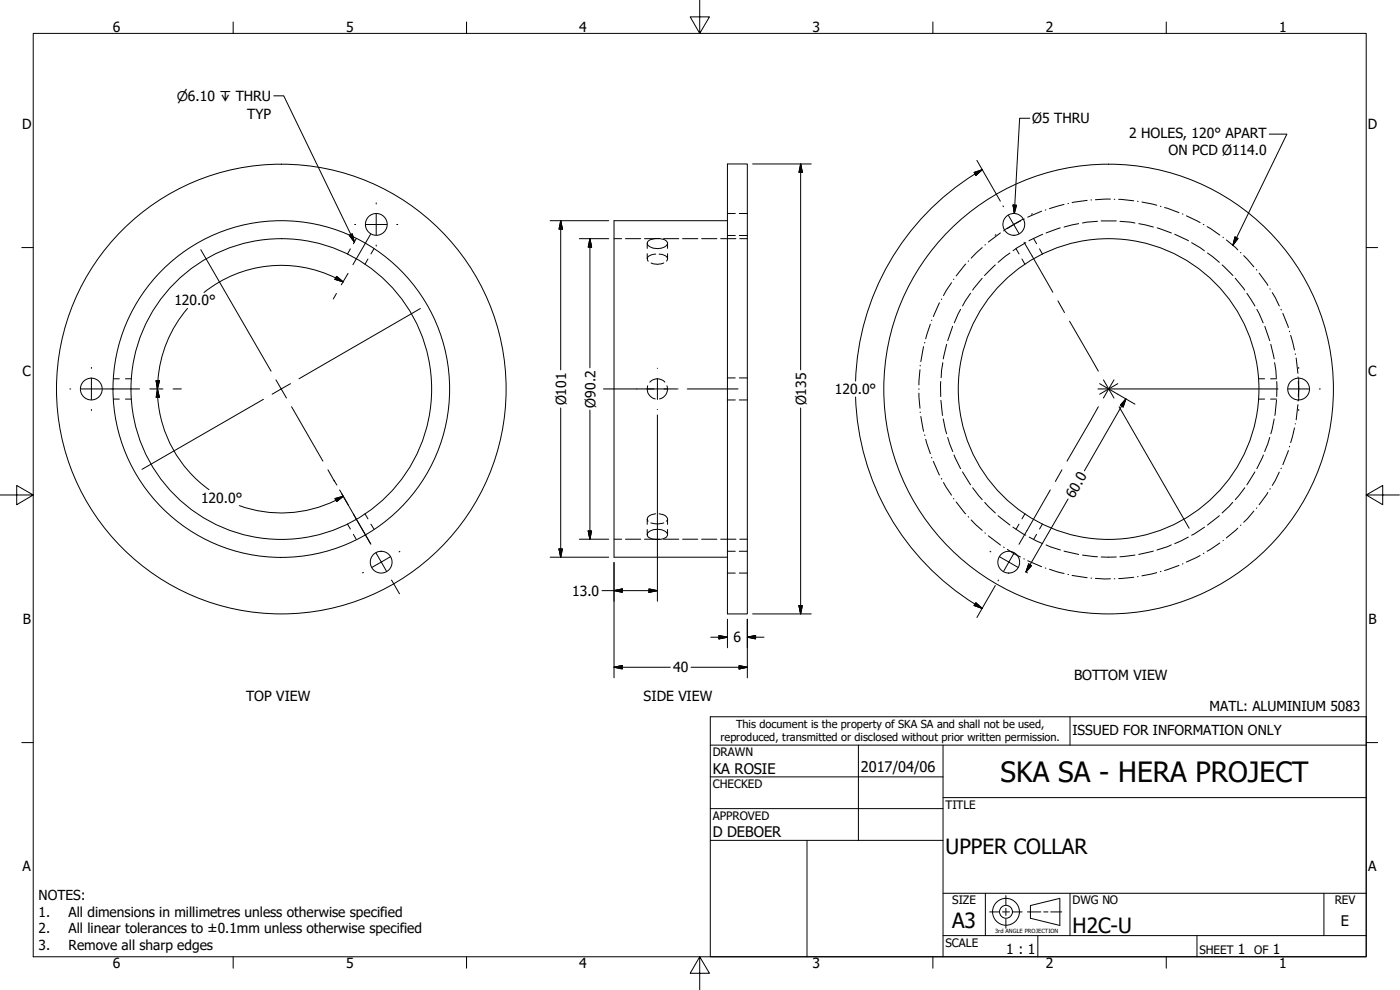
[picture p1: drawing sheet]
<svg xmlns="http://www.w3.org/2000/svg" width="420mm" height="297mm" viewBox="0 0 420 297" stroke-linecap="round" stroke-linejoin="round" font-family="sans-serif">
<!-- layer: Visible (ANSI) -->
<g fill="none" stroke="#000" stroke-width=".3">
<path d="M218.3 49.2h6v135h-6zM194.4 72.4a4.9 4.9 0 0 1 5.7 0 1.18 1.18 0 0 1 0 1.3 1.18 1.18 0 0 1-1.1 .6 3.9 3.9 0 0 1-4.7-1zM218.3 66.2h-34v101h34M194.4 159.8a4.2 4.2 0 0 1 5.9 .3v.4a2.68 2.68 0 0 1-3 1.3 2.68 2.68 0 0 1-3.1-1.3z"/>
<circle cx="112.9" cy="67.3" r="3.3"/>
<circle cx="304.3" cy="67.3" r="3.3"/>
<circle cx="27.4" cy="116.7" r="3.3"/>
<circle cx="84.4" cy="116.7" r="67.5"/>
<circle cx="84.4" cy="116.7" r="45.1"/>
<circle cx="84.4" cy="116.7" r="50.5"/>
<circle cx="332.7" cy="116.7" r="67.5"/>
<circle cx="332.7" cy="116.7" r="45.1"/>
<circle cx="389.7" cy="116.7" r="3.3"/>
<circle cx="114.4" cy="168.7" r="3.3"/>
<circle cx="302.7" cy="168.7" r="3.3"/>
</g>
<!-- layer: Hidden (ANSI) -->
<g fill="none" stroke="#000" stroke-width=".3">
<path d="M105.2 74.7l-.9 1.5M106.9 71.6l-.9 1.5M110.4 77.7l-.9 1.6M112.3 74.6l-1 1.6M184.3 71.6h2.3M187.7 71.6h4.6M193.4 71.6h4.6M194.2 73v1.5M194.2 76.1v1.5M195.4 78.9a5 5 0 0 0 3.8 0M196.8 76.2a2.48 2.48 0 0 0-2.6 1.4l.4 .7M197.8 76.2a2.48 2.48 0 0 1 2.5 1.4l-.3 .7"/>
<path d="M199.1 71.6h4.6M200.3 73v1.5M200.3 76.1v1.5M204.9 71.6h4.5M210.6 71.6h4.5M216.3 71.6h4.6M218.3 70.7h2.4M218.3 64.1h2.4M221.9 70.7h2.4M221.9 64.1h2.4M222 71.6h2.3M298.7 79.5l-3.2 3.2"/>
<path d="M303.1 75.9l-3.6 2.8M304.9 74.6l.9 1.6M306.7 77.7l.9 1.6M307.8 72.8l-3.8 2.4M310.2 71.6l.9 1.5M312 74.7l.9 1.5M312.9 70.3l-4.1 1.9M318.2 68.4l-4.3 1.5M323.7 67.1l-4.4 1M329.4 66.4l-4.5 .5M330.5 66.3h4.5M336.1 66.4l4.5 .5"/>
<path d="M341.8 67.1l4.3 1M347.3 68.4l4.2 1.5M352.6 70.3l4.1 1.9M357.6 72.8l3.8 2.4M362.4 75.9l3.6 2.8M366.8 79.5l3.2 3.2M285.9 97.9l-1.5 4.3M288.3 92.8l-1.9 4.1M291.3 88l-2.4 3.8M294.8 83.5l-2.9 3.5M370.7 83.5l2.9 3.5M374.2 88l2.4 3.8"/>
<path d="M377.2 92.8l1.9 4.1M379.6 97.9l1.5 4.3M34 119.7h1.8M34 113.7h1.8M37.7 119.7h1.7M37.7 113.7h1.7M194.4 115.7a2.99 2.99 0 0 0 2.3 4M195 114.7a3 3 0 0 1 4.5 0M200.2 115.7a3 3 0 0 1-2.3 4M218.3 113.4h2.4M221.9 113.4h2.4M282.3 114.5v4.5"/>
<path d="M283 108.8l-.6 4.5M284.1 103.3l-1 4.4M377.7 119.7h1.8M377.7 113.7h1.8M381.3 119.7h1.9M381.3 113.7h1.9M381.4 103.3l1 4.4M382.5 108.8l.5 4.5M383.2 114.5v4.5M218.3 120h2.4M221.9 120h2.4M282.4 120.1l.5 4.5"/>
<path d="M283.1 125.7l1 4.5M284.4 131.2l1.5 4.3M286.3 136.5l2 4.1M379.2 136.5l-2 4.1M381.1 131.2l-1.6 4.3M382.4 125.7l-1 4.5M383.1 120.1l-.5 4.5M104.3 157.2l.9 1.5M109.5 154.2l.9 1.5M111.3 157.3l1 1.5M194.2 155.8v1.5M194.2 158.9v1.6"/>
<path d="M195.3 156.9a6.1 6.1 0 0 0 3.9 0M196.8 154.2a2.49 2.49 0 0 0-2.6 1.6l.3 .6M197.8 154.2a2.49 2.49 0 0 1 2.5 1.6l-.3 .6M200.3 155.8v1.5M200.3 158.9v1.6M288.9 141.6l2.4 3.9M291.9 146.4l2.9 3.5M295.5 150.7l3.2 3.2M299.5 154.7l3.6 2.8M304 158.2l3.8 2.4M305.8 157.3l-.9 1.5M307.6 154.2l-.9 1.5"/>
<path d="M312.9 157.2l-.9 1.5M361.5 158.2l-3.9 2.4M366 154.7l-3.6 2.8M370 150.7l-3.2 3.2M373.6 146.4l-2.9 3.5M376.6 141.6l-2.4 3.9M106 160.3l.9 1.5M184.3 161.8h2.3M187.7 161.8h4.6M193.4 161.8h4.6M199.1 161.8h4.6M204.9 161.8h4.5"/>
<path d="M210.6 161.8h4.5M216.3 161.8h4.6M218.3 171.9h2.4M218.3 165.4h2.4M221.9 171.9h2.4M221.9 165.4h2.4M222 161.8h2.3M308.9 161.1l4 2M311.1 160.3l-.9 1.5M313.9 163.5l4.4 1.5M319.3 165.3l4.4 1.1M324.9 166.5l4.5 .6"/>
<path d="M330.5 167.1h4.5M340.6 166.5l-4.5 .6M346.1 165.3l-4.3 1.1M351.5 163.5l-4.3 1.5M356.6 161.1l-4 2"/>
</g>
<!-- layer: Border (ANSI) -->
<g fill="none" stroke="#000" stroke-width=".3">
<path d="M10 10h400v277.1h-400zM70 6.6v3.4M140 6.6v3.4M210 0v10l-2.9-4.9h5.8l-2.9 4.9M280 6.6v3.4M350 6.6v3.4M6.5 74.3h3.5M410 74.3h3.4M0 148.5h10l-5-2.8v5.7l5-2.9M410 148.5l5 2.9v-5.7l-5 2.8h10M6.5 222.8h3.5M410 222.8h3.4"/>
<path d="M70 287.1v3.4M140 287.1v3.4M210 287.1l2.9 4.9h-5.8l2.9-4.9v9.9M280 287.1v3.4M350 287.1v3.4"/>
</g>
<!-- layer: Sketch Geometry (ANSI) -->
<g fill="none" stroke="#000" stroke-width=".3">
<path d="M327.4 60h.2M333.2 59.7l-4.5 .2M334.4 59.8h.2M335.7 59.8l4.5 .4M289.8 79.2l-2.8 3.6M290.7 78.3l-.1 .1M294.8 74.3l-3.3 3.2M295.7 73.4l-.1 .1M300.2 69.9l-3.6 2.7M301.4 69.2l-.2 .1M306.3 66.3l-4 2.3M307.4 65.7l-.1 .1"/>
<path d="M312.6 63.4l-4.2 1.7M313.9 63h-.2M319.3 61.3l-4.3 1.3M320.5 61.1h.2M326.3 60.1l-4.5 .7M341.4 60.4h.2M342.7 60.6l4.5 1M348.2 61.9l.2 .1M349.5 62.3l4.3 1.5M354.8 64.2h.2M356 64.8l4.2 2M361.1 67.4h.2"/>
<path d="M362.3 68l3.8 2.5M367 71.2l.2 .1M368 72l3.5 3M372.3 75.7l.1 .2M373.3 76.7l3 3.4M279.2 97.3l-1.4 4.3M279.7 96.1l-.1 .1M281.9 90.9l-1.8 4.1M282.6 89.7l-.1 .1M285.6 84.8l-2.5 3.9M286.3 83.7l-.1 .2M377.1 80.9l.1 .2"/>
<path d="M377.9 82l2.6 3.6M381.1 86.7l.1 .1M381.8 87.8l2.1 4M384.4 92.8l.2 .2M385 94l1.7 4.3M387 99.4v.2M275.8 118l.3 4.5M275.8 116.6v.2M276.1 110.9l-.3 4.6M276.2 109.6v.2M277.2 104l-.8 4.5M277.6 102.7l-.1 .2"/>
<path d="M387.3 100.6l1.2 4.4M388.7 106.2v.1M389 107.4l.6 4.6M389.6 113.1v.2M389.6 114.4v4.6M276.2 123.6v.2M276.4 125l.8 4.4M277.5 130.5l.1 .2M277.8 131.8l1.4 4.3M279.6 137.2l.1 .2M280.1 138.4l1.8 4.1M386.7 135.2l-1.7 4.2"/>
<path d="M387 133.9v.2M388.5 128.4l-1.2 4.4M388.7 127.1v.1M389.6 121.5l-.6 4.5M389.6 120.1v.2M282.5 143.6l.1 .1M283.1 144.8l2.5 3.8M286.2 149.5l.1 .2M287 150.6l2.8 3.6M290.6 155l.1 .2M291.5 156l3.3 3.1M295.6 159.9l.1 .1"/>
<path d="M371.5 158.5l-3.5 2.9M372.4 157.5l-.1 .2M376.3 153.3l-3 3.4M377.2 152.4l-.1 .1M380.5 147.8l-2.6 3.6M381.2 146.6l-.1 .2M383.9 141.7l-2.1 4M384.6 140.4l-.2 .2M296.6 160.8l3.6 2.8M301.2 164.1l.2 .2M302.3 164.8l4 2.3M307.3 167.6l.1 .2"/>
<path d="M308.4 168.3l4.2 1.7M313.7 170.4l.2 .1M315 170.8l4.3 1.3M320.5 172.3l.2 .1M321.8 172.6l4.5 .7M327.4 173.5h.2M328.7 173.5l4.5 .2M334.4 173.7h.2M340.2 173.2l-4.5 .4M341.4 173h.2M347.2 171.8l-4.5 1M348.4 171.4l-.2 .1"/>
<path d="M353.8 169.7l-4.3 1.5M355 169.1l-.2 .1M360.2 166.7l-4.2 1.9M361.3 166l-.2 .1M366.1 162.9l-3.8 2.5M367.2 162.2h-.2M297 273.6h2.8M300.9 273.6h2.1M301.9 268.7v2.8M301.9 272.5v2.2M301.9 275.7v2.8M304 273.6h2.8"/>
<path d="M308.4 273.6h4M309.2 271.7l8.9-2.2v8.2l-8.9-2.2zM313.2 273.6h1.3M315.3 273.6h3.3"/>
<circle cx="301.9" cy="273.6" r="4"/>
<circle cx="301.9" cy="273.6" r="1.94"/>
</g>
<!-- layer: Title (ANSI) -->
<g fill="none" stroke="#000" stroke-width=".3">
<path d="M213.2 215.1h196.8v72h-196.8zM321.1 215.1v8.5M213.2 233.1h69.8M213.2 223.6h196.8M257.6 223.6v28.5M283 239.3h127M283 223.6v63.5M213.2 242.6h69.8M213.2 252.1h69.8M242.2 252.1v35M283 268h127M295.7 268v12.7"/>
<path d="M321.1 268v12.7M397.3 268v12.7M283 280.7h127M311.5 280.7v6.4M359.2 280.7v6.4"/>
</g>
<!-- layer: Dimension (ANSI) -->
<g fill="none" stroke="#000" stroke-width=".3">
<path d="M309.1 35.5h-3.1l-1.6 28.6M225.9 49.2h17.6M240.3 49.2l.5 2.5h-1zM240.3 49.2v61.8M292.4 51.7l2.4-.8-1.9 1.7zM293.2 48.1l7 12.3M294.8 50.9a75.9 75.9 0 0 0-38 63.4M165.1 66.2h17.6M168.3 66.2l.5 2.6h-1zM168.3 66.2v44.8M173.9 71.6h8.8M177 71.6l.5 2.6h-1z"/>
<path d="M177 71.6v38.7M304 61.5l1.1 .1-.7 2.5zM56.3 92.5a37.1 37.1 0 0 0-8.9 21.7M100.8 83.4l2.2 1.2M100.8 83.4a37.1 37.1 0 0 0-39.6 4.4M101 82.9l2 1.7-2.5-.8zM46.9 114.2h1l-.7 2.5zM47.2 116.7l.6 2.5h-.9zM47.4 114.2a37 37 0 0 0 15.3 32.7M256.8 119.1a76 76 0 0 0 35.8 62.1M335.5 118.3l5.1 3M337.9 119.7l-.8 2.4-.9-.5z"/>
<path d="M337.9 119.7l-12.5 21.6M168.3 122.4v44.8M177 123v38.8M197.3 124.5v55.9M240.3 122.4v61.8M100.5 149.6l2.5-.7-2 1.6zM100.8 150.1a37.2 37.2 0 0 1-29 1.6M103 148.9l-2.2 1.1M176.5 159.3h1l-.5 2.5zM320.5 149.7l-12.6 21.9M165.1 167.2h17.6M167.8 164.7h1l-.5 2.5z"/>
<path d="M173.9 161.8h8.8M180.7 177.2h16.6M184.3 177.2l2.5-.5v1zM184.3 168.8v34.6M194.8 176.7l2.5 .5-2.5 .5zM298.7 175.7l-5.5 9.6M308.7 169.2l.9 .5-1.7 1.9zM213.3 191.2h5M215.8 190.7l2.5 .5-2.5 .5zM218.3 185.8v8.6M221.8 199.7l2.5 .5-2.5 .5zM224.3 191.2l2.5-.5v1z"/>
<path d="M224.3 185.8v17.6M224.3 191.2h5M225.9 184.2h17.6M239.8 181.7h1l-.5 2.5zM292.6 181.2l2.2 1.3M292.9 180.8l1.9 1.7-2.4-.8zM184.3 200.2l2.5-.5v1zM184.3 200.2h16.9M207.4 200.2h16.9"/>
</g>
<g fill="#000" stroke="#000" stroke-width=".3">
<path d="M240.3 49.2l.5 2.5zM240.3 49.2l.5 2.5h-1zM292.9 52.6l1.9-1.7zM292.4 51.7l2.4-.8-1.9 1.7zM168.3 66.2l.5 2.6zM168.3 66.2l.5 2.6h-1zM177 71.6l.5 2.6zM177 71.6l.5 2.6h-1zM304 61.5l.4 2.6zM304 61.5l1.1 .1-.7 2.5zM100.5 83.8l2.5 .8zM101 82.9l2 1.7-2.5-.8z"/>
<path d="M46.9 114.2l.3 2.5zM46.9 114.2h1l-.7 2.5zM47.2 116.7l.6 2.5zM47.2 116.7l.6 2.5h-.9zM337.9 119.7l-.8 2.4zM337.9 119.7l-.8 2.4-.9-.5zM101 150.5l2-1.6zM100.5 149.6l2.5-.7-2 1.6zM176.5 159.3l.5 2.5zM176.5 159.3h1l-.5 2.5zM167.8 164.7l.5 2.5zM167.8 164.7h1l-.5 2.5z"/>
<path d="M184.3 177.2l2.5-.5zM184.3 177.2l2.5-.5v1zM194.8 177.7l2.5-.5zM194.8 176.7l2.5 .5-2.5 .5zM308.7 169.2l-.8 2.4zM308.7 169.2l.9 .5-1.7 1.9zM184.3 200.2l2.5-.5zM184.3 200.2l2.5-.5v1zM215.8 191.7l2.5-.5zM215.8 190.7l2.5 .5-2.5 .5zM224.3 191.2l2.5-.5zM224.3 191.2l2.5-.5v1z"/>
<path d="M239.8 181.7l.5 2.5zM239.8 181.7h1l-.5 2.5zM292.4 181.7l2.4 .8zM292.9 180.8l1.9 1.7-2.4-.8zM221.8 200.7l2.5-.5zM221.8 199.7l2.5 .5-2.5 .5z"/>
</g>
<!-- layer: Centerline (ANSI) -->
<g fill="none" stroke="#000" stroke-width=".3">
<path d="M60.3 74.9l21 36.5M106.9 77.6l-1 1.8M111.2 70.3l-4.3 7.5M301 61.8l.2 .2M302.6 64.6l3.2 5.5M307.3 72.7l8.7 15M101 88.1l-1 1.6M104.5 82l-2.1 3.5M317.5 90.3l2 3.5M321 96.4l8.6 15M30.9 116.7h11M45 116.7h3.9"/>
<path d="M51.9 116.7h2.5M82.8 114l3.2 5.4M181.1 116.7h15.2M199.3 116.7h4M206.2 116.7h15.3M331.2 114l3.1 5.4M334.3 114l-3.1 5.4M87.5 122l9.4 16.4M329.6 122l-9.4 16.4M335.9 122l21 36.5M98.4 141l2 3.4M100.2 144.1l.9 1.4"/>
<path d="M101.9 147l7 12.2M102.6 148.1l2 3.5M106 154.2l.9 1.6M106.9 155.7l4.4 7.6M315.2 147l-9.4 16.3M318.7 141l-2 3.4M109.6 160.3l1.6 2.8M112.8 165.9l3.2 5.5M117.5 174l2.4 4.2M299.7 174l-.2 .3M304.4 165.9l-3.2 5.5"/>
</g>
<!-- layer: Center Mark (ANSI) -->
<g fill="none" stroke="#000" stroke-width=".3">
<path d="M106.4 67.4h.3M109.7 67.4h6.4M112.9 60.9v.3M112.9 64.2v6.3M112.9 73.5v.3M119.1 67.4h.3M298.9 70.4l-.3 .2M307 65.8l-5.5 3.1M309.8 64.1l-.2 .1M126.2 92.6l-36.5 21.1M21 116.7h.2M24.3 116.7h6.3"/>
<path d="M27.4 110.2v.3M27.4 113.5v6.4M33.6 116.7h.3M79.1 119.8l-36.5 21M87.2 115.1l-5.5 3.2M191.1 116.7h.1M194.1 116.7h6.4M197.3 110.5h.1M197.3 113.5v6.4M203.5 116.7h.1M329.5 116.7h54M330 115.1l5.5 3.2"/>
<path d="M335.5 115.1l-5.5 3.2M386.6 116.7h6.3M389.8 110.2v.3M389.8 113.5v6.4M395.9 116.7h.3M27.4 122.9v.3M197.3 122.9h.1M389.8 122.9v.3M109.1 171.8l-.3 .1M117.2 167.1l-5.6 3.1M120 165.4l-.2 .2M297.1 165.4l.3 .2"/>
<path d="M300 167.1l5.5 3.1M308.1 171.8l.3 .1"/>
</g>
<!-- layer: Symbol (ANSI) -->
<path d="M82.2 28.8h3l21.2 43.8M380.9 40.2h5.3l-16.2 33.4M104.8 70.6l.9-.4 .7 2.4zM370.6 71.1l.9 .5-1.5 2z" fill="none" stroke="#000" stroke-width=".3"/>
<path d="M104.8 70.6l1.6 2zM104.8 70.6l.9-.4 .7 2.4zM370.6 71.1l-.6 2.5zM370.6 71.1l.9 .5-1.5 2z" fill="#000" stroke="#000" stroke-width=".3"/>
<text font-size="8.4" x="300.3" y="234.5">SKA SA - HERA PROJECT</text>
<g font-size="6.3">
<text x="283.8" y="256.1">UPPER COLLAR</text>
<text x="285.8" y="278.6">A3</text>
<text x="321.9" y="279.8">H2C-U</text>
</g>
<g font-size="4.4">
<text x="213.9" y="232.2">KA ROSIE</text>
<text x="258.4" y="231.6">2017/04/06</text>
<text x="213.9" y="251.3">D DEBOER</text>
<text x="402.4" y="277.9">E</text>
</g>
<g font-size="4.2">
<text x="33.8" y="9.6">6</text>
<text x="103.9" y="9.6">5</text>
<text x="173.9" y="9.6">4</text>
<text x="243.8" y="9.6">3</text>
<text x="313.9" y="9.6">2</text>
<text x="383.9" y="9.6">1</text>
<text x="74.2" y="35.6">TYP</text>
<text x="6.7" y="38.7">D</text>
<text x="309.8" y="37">Ø5 THRU</text>
<text x="338.9" y="41.4">2 HOLES, 120° APART</text>
<text x="410.5" y="38.7">D</text>
<text x="350.7" y="46.4">ON PCD Ø114.0</text>
<text x="52.3" y="91.6">120.0°</text>
<text x="6.8" y="113">C</text>
<text x="410.7" y="113">C</text>
<text x="250.6" y="118.2">120.0°</text>
<text x="169.9" y="121.7" transform="rotate(-90 169.9 121.7)">Ø101</text>
<text x="178.7" y="122.3" transform="rotate(-90 178.7 122.3)">Ø90.2</text>
<text x="241.9" y="121.7" transform="rotate(-90 241.9 121.7)">Ø135</text>
<text x="322.3" y="149.8" transform="rotate(-60 322.3 149.8)">60.0</text>
<text x="60.3" y="150.8">120.0°</text>
<text x="171.7" y="178.7">13.0</text>
<text x="6.9" y="187.2">B</text>
<text x="410.7" y="187.2">B</text>
<text x="220.2" y="192.7">6</text>
<text x="202" y="201.7">40</text>
<text x="322.3" y="204.1">BOTTOM VIEW</text>
<text x="73.9" y="210.3">TOP VIEW</text>
<text x="193.2" y="210.3">SIDE VIEW</text>
<text x="6.8" y="261.4">A</text>
<text x="410.7" y="261.4">A</text>
<text x="302" y="286.3">1 : 1</text>
<text x="371.5" y="286.2">1</text>
<text x="382" y="286.2">1</text>
<text x="33.8" y="290.5">6</text>
<text x="103.9" y="290.5">5</text>
<text x="173.9" y="290.5">4</text>
<text x="243.8" y="290.5">3</text>
<text x="313.9" y="290.5">2</text>
<text x="383.9" y="290.5">1</text>
</g>
<g font-size="4.1">
<text x="363" y="213.4">MATL: ALUMINIUM 5083</text>
<text x="321.9" y="220.5">ISSUED FOR INFORMATION ONLY</text>
<text x="11.6" y="270.1">NOTES:</text>
<text x="11.6" y="275.1">1.</text>
<text x="20.6" y="275.1">All dimensions in millimetres unless otherwise specified</text>
<text x="11.6" y="280">2.</text>
<text x="20.6" y="280">All linear tolerances to ±0.1mm unless otherwise specified</text>
<text x="11.6" y="285">3.</text>
<text x="20.6" y="285">Remove all sharp edges</text>
</g>
<text font-size="4" x="53" y="30.3">⌀6.10 ↧ THRU</text>
<g font-size="3.5">
<text x="213.9" y="226.9">DRAWN</text>
<text x="213.9" y="236.4">CHECKED</text>
<text x="213.9" y="245.9">APPROVED</text>
<text x="283.8" y="242.6">TITLE</text>
<text x="285.8" y="271.3">SIZE</text>
<text x="321.9" y="271.3">DWG NO</text>
<text x="400.6" y="271.3">REV</text>
<text x="283.8" y="284">SCALE</text>
<text x="360" y="286.2">SHEET</text>
<text x="376.4" y="286.2">OF</text>
</g>
<g font-size="3.3">
<text x="220.9" y="218.4">This document is the property of SKA SA and shall not be used,</text>
<text x="216.3" y="222.4">reproduced, transmitted or disclosed without prior written permission.</text>
</g>
<text font-size="1.7" x="298.6" y="280">3rd ANGLE PROJECTION</text>
</svg>
